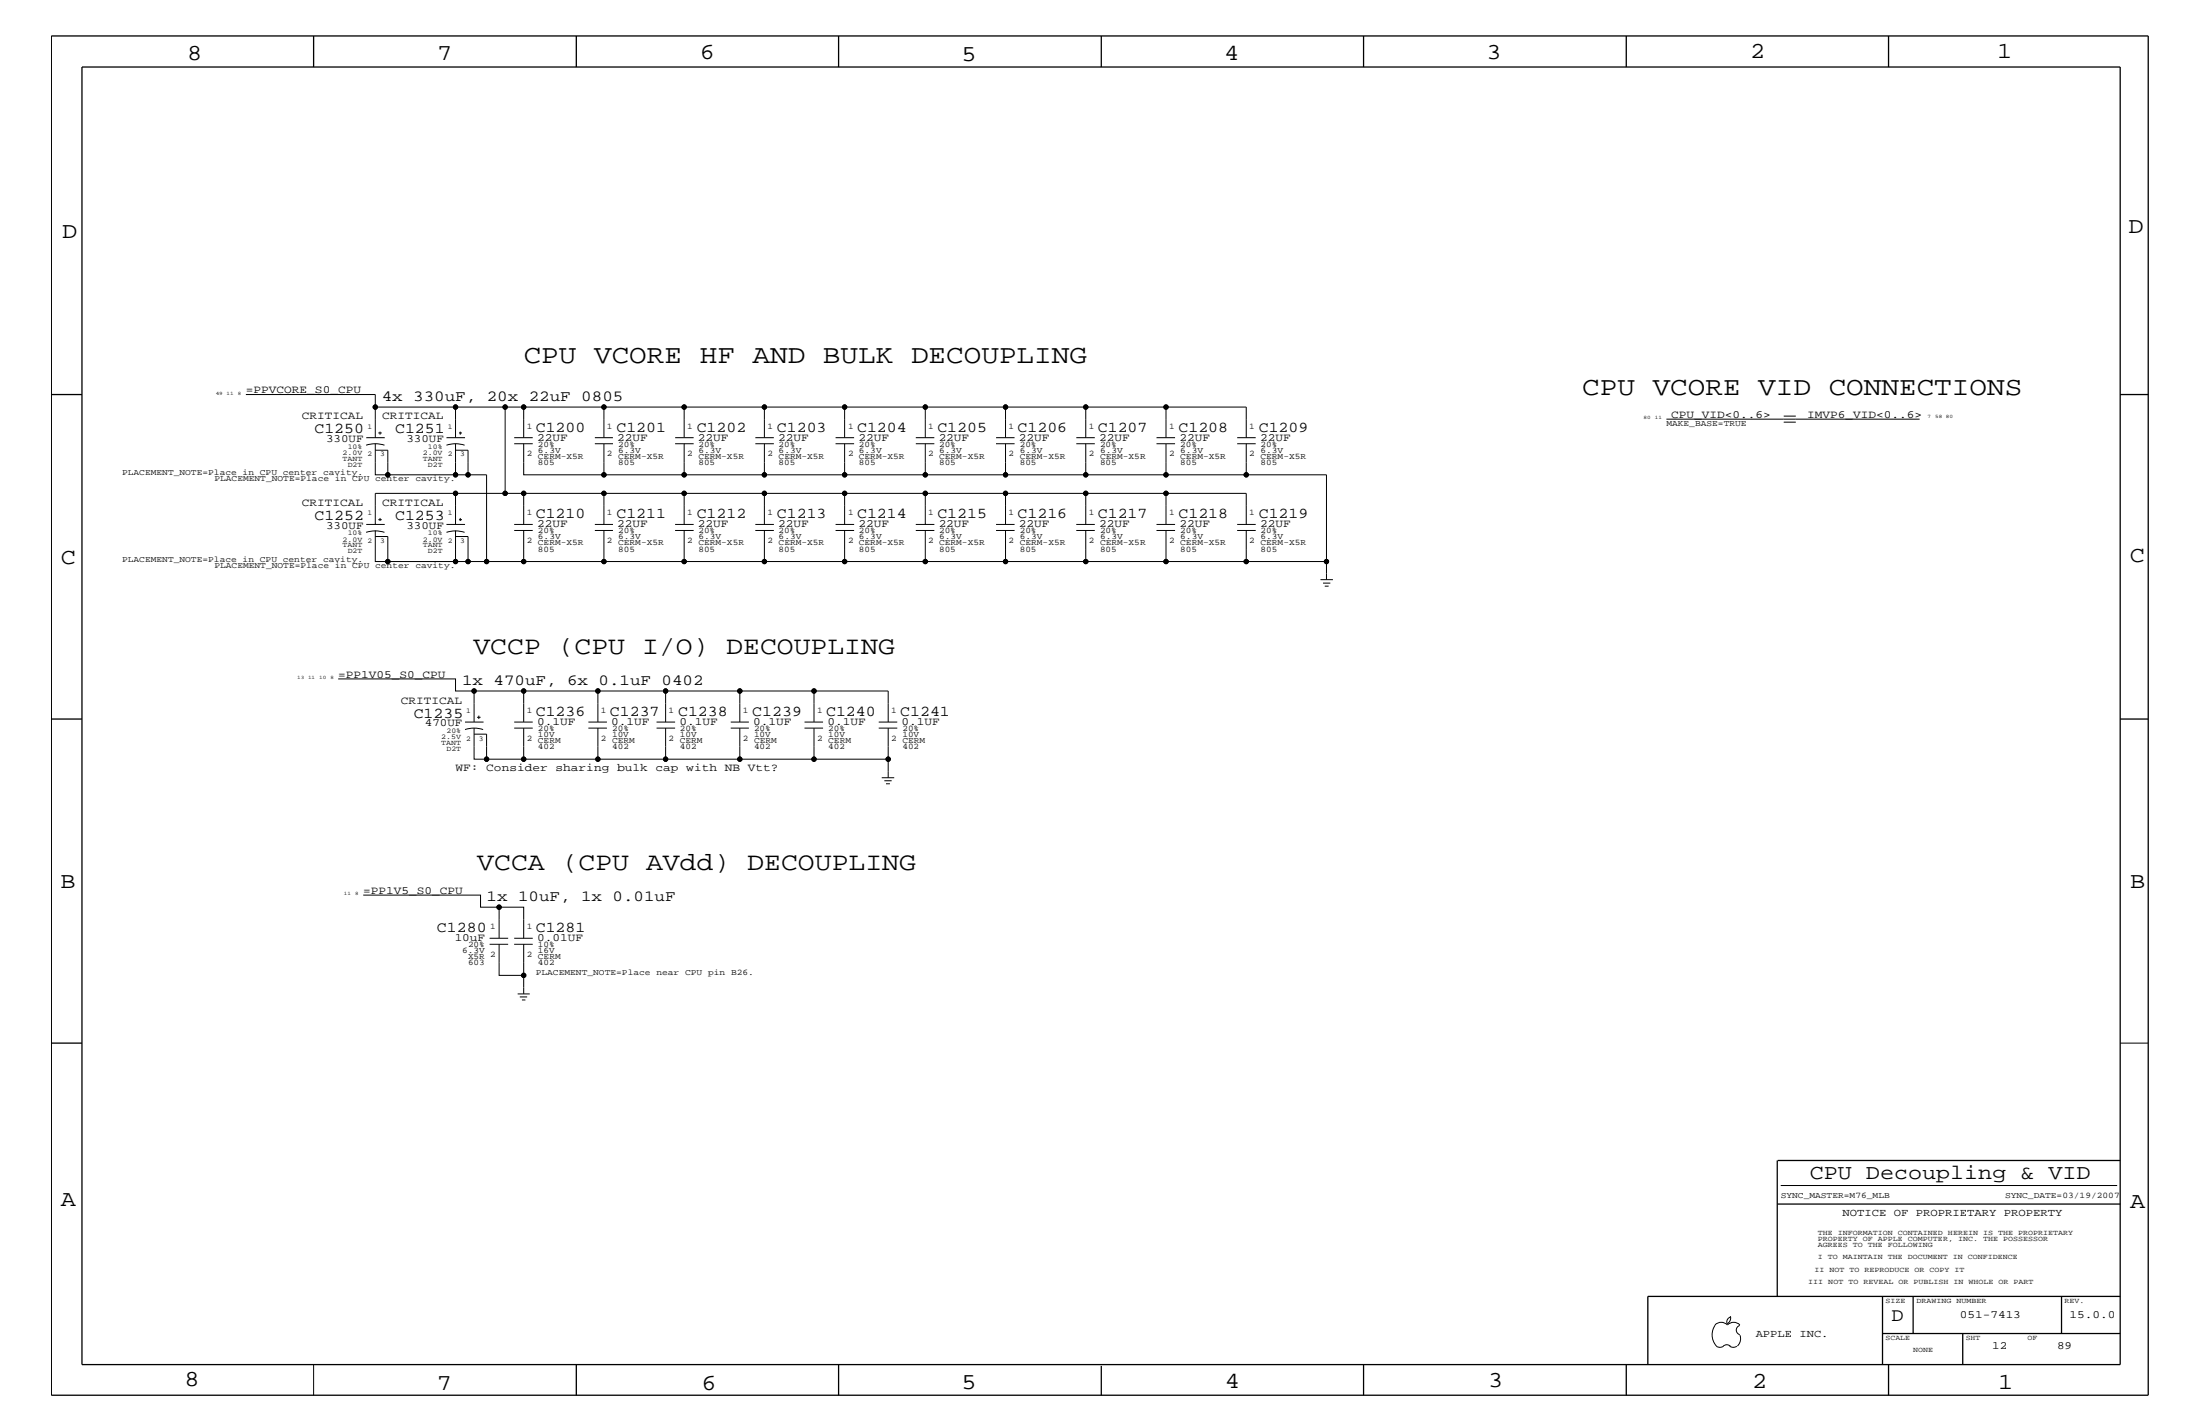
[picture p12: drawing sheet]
<svg xmlns="http://www.w3.org/2000/svg" width="432mm" height="279mm" viewBox="0 0 432 279" stroke-linecap="round" stroke-linejoin="round" font-family="sans-serif">
<g fill="none" stroke="#000" stroke-width=".2">
<path d="M48.3 77.4h25.4v8.5M73.7 79.9h15.7v6M89.4 79.9h155.2v6M99.1 79.9v16.9h3.7v6.1M102.8 79.9v6M118.5 79.9v6M134.3 79.9v6M150 79.9v6M165.8 79.9v6M181.6 79.9v6M197.4 79.9v6M213.1 79.9v6"/>
<path d="M228.9 79.9v6M71.9 87.4a5.8 5.8 0 0 1 3.6 0M71.9 85.9h3.6M73.7 87.1v6.1h2.4M73.7 88.3h2.4v4.9h13.3M74.3 84.9h.6M74.6 84.7v.6M87.6 87.4a5.7 5.7 0 0 1 3.6 0M87.6 85.9h3.7M89.4 93.2h6.1v17h-3.6v-4.9h-2.5M89.4 88.3h2.5v4.9M89.4 87.1v6.1"/>
<path d="M89.4 96.8h9.7M90.1 84.9h.6M90.3 84.7v.6M100.9 87.1h3.7M100.9 85.9h3.7M102.8 87.1v6.1h15.7M102.8 96.8h15.7M116.8 87.1h3.5M116.8 85.9h3.5M118.5 93.2h141.9v17h-15.8v-6.1M118.5 87.1v6.1M132.5 87.1h3.6"/>
<path d="M132.5 85.9h3.6M134.3 87.1v6.1M134.3 96.8h15.7M148.3 87.1h3.6M148.3 85.9h3.6M150 87.1v6.1M164 87.1h3.6M164 85.9h3.6M165.8 87.1v6.1M165.8 96.8h15.8M179.7 87.1h3.7M179.7 85.9h3.7"/>
<path d="M181.6 87.1v6.1M195.5 87.1h3.6M195.5 85.9h3.6M197.4 87.1v6.1M197.4 96.8h15.7M211.2 87.1h3.7M211.2 85.9h3.7M213.1 87.1v6.1M227 87.1h3.6M227 85.9h3.6M228.9 87.1v6.1M228.9 96.8h15.7v6.1"/>
<path d="M242.8 87.1h3.7M242.8 85.9h3.7M244.6 87.1v6.1M327.1 82.2h49.7M350.1 82.8h2.4M350.1 81.6h2.4M71.9 104.5a5.9 5.9 0 0 1 3.6 0M71.9 102.9h3.6M73.7 102.9v-6.1h15.7v6.1M73.7 104.1v6.1h2.4M73.7 105.3h2.4v4.9M74.3 102h.6"/>
<path d="M74.6 101.6v.6M76.1 110.2h13.3M87.6 104.5a5.8 5.8 0 0 1 3.6 0M87.6 102.9h3.7M89.4 104.1v6.1h2.5M90.1 102h.6M90.3 101.6v.6M95.5 110.2h7.3M100.9 104.1h3.7M100.9 102.9h3.7M102.8 104.1v6.1h15.7M116.8 104.1h3.5"/>
<path d="M116.8 102.9h3.5M118.5 102.9v-6.1h15.8v6.1M118.5 104.1v6.1M118.5 110.2h126.1M132.5 104.1h3.6M132.5 102.9h3.6M134.3 104.1v6.1M148.3 104.1h3.6M148.3 102.9h3.6M150 102.9v-6.1h15.8v6.1M150 104.1v6.1M164 104.1h3.6"/>
<path d="M164 102.9h3.6M165.8 104.1v6.1M179.7 104.1h3.7M179.7 102.9h3.7M181.6 102.9v-6.1h15.8v6.1M181.6 104.1v6.1M195.5 104.1h3.6M195.5 102.9h3.6M197.4 104.1v6.1M211.2 104.1h3.7M211.2 102.9h3.7M213.1 102.9v-6.1h15.8v6.1"/>
<path d="M213.1 104.1v6.1M227 104.1h3.6M227 102.9h3.6M228.9 104.1v6.1M242.8 104.1h3.7M242.8 102.9h3.7M259.2 113.7h2.4M259.7 114.4h1.4M260 115h.8M260.4 110.2v3.5M66.4 133.2h23v2.4h13.4M93 135.6v6.1"/>
<path d="M102.8 135.6h71.5v6.1M102.8 135.6v6.1M117.3 135.6v6.1M130.6 135.6v6.1M145.2 135.6v6.1M159.8 135.6v6.1M91.3 143.1a5.7 5.7 0 0 1 3.5 0M91.3 141.7h3.6M93 142.9v6.1h9.8M93 144h2.5v5M93.6 140.7h.7M94 140.4v.7"/>
<path d="M100.9 141.7h3.7M100.9 142.9h3.7M102.8 142.9v6.1h14.5M115.5 141.7h3.6M115.5 142.9h3.6M117.3 142.9v6.1h13.3M128.9 141.7h3.6M128.9 142.9h3.6M130.6 142.9v6.1h14.6M143.4 141.7h3.6M143.4 142.9h3.6M145.2 142.9v6.1h14.6"/>
<path d="M157.9 141.7h3.6M157.9 142.9h3.6M159.8 142.9v6.1h14.5M172.5 141.7h3.6M172.5 142.9h3.6M173.1 152.6h2.4M173.6 153.2h1.4M173.9 153.8h.8M174.3 142.9v9.7M71.3 175.6h23v2.4h3.7M96.1 185.3h3.6M96.1 184.1h3.6"/>
<path d="M98 184.1v-6.1h4.8v6.1M98 185.3v6.1h4.8v-6.1M100.9 185.3h3.7M100.9 184.1h3.7M101.6 195h2.4M102 195.6h1.5M102.4 196.2h.7M102.8 191.4v3.6M416.1 204.7h5.5M349.5 232.6h66M336.6 260a1.69 1.69 0 0 1 2.4 0 1.72 1.72 0 0 1 2.5 0M339.6 258.3l.1 .3a1.27 1.27 0 0 1-.7 1.1"/>
<path d="M339.6 258.4a.99 .99 0 0 0-.6 1.4M61.6 267.7v6.1M336.6 260a3.3 3.3 0 0 0 .3 4.1M336.9 264.1l.7 .3 .7-.3M338.2 264.1l.7-.3 .7 .3M339.5 264.1l.7 .3 .7-.3M341.5 260.1a.93 .93 0 0 0-.7 .9 .93 .93 0 0 0 .7 .9M341.5 262l.1 .7a1.99 1.99 0 0 1-.6 1.4"/>
<circle cx="73.7" cy="79.9" r=".42"/>
<circle cx="89.4" cy="79.9" r=".42"/>
<circle cx="99.1" cy="79.9" r=".42"/>
<circle cx="102.8" cy="79.9" r=".42"/>
<circle cx="118.5" cy="79.9" r=".42"/>
<circle cx="134.3" cy="79.9" r=".42"/>
<circle cx="150" cy="79.9" r=".42"/>
<circle cx="165.8" cy="79.9" r=".42"/>
<circle cx="181.6" cy="79.9" r=".42"/>
<circle cx="197.4" cy="79.9" r=".42"/>
<circle cx="213.1" cy="79.9" r=".42"/>
<circle cx="228.9" cy="79.9" r=".42"/>
<circle cx="76.1" cy="93.2" r=".42"/>
<circle cx="89.4" cy="93.2" r=".42"/>
<circle cx="89.4" cy="96.8" r=".42"/>
<circle cx="91.9" cy="93.2" r=".42"/>
<circle cx="99.1" cy="96.8" r=".42"/>
<circle cx="102.8" cy="96.8" r=".42"/>
<circle cx="118.5" cy="93.2" r=".42"/>
<circle cx="118.5" cy="96.8" r=".42"/>
<circle cx="134.3" cy="93.2" r=".42"/>
<circle cx="134.3" cy="96.8" r=".42"/>
<circle cx="150" cy="93.2" r=".42"/>
<circle cx="150" cy="96.8" r=".42"/>
<circle cx="165.8" cy="93.2" r=".42"/>
<circle cx="165.8" cy="96.8" r=".42"/>
<circle cx="181.6" cy="93.2" r=".42"/>
<circle cx="181.6" cy="96.8" r=".42"/>
<circle cx="197.4" cy="93.2" r=".42"/>
<circle cx="197.4" cy="96.8" r=".42"/>
<circle cx="213.1" cy="93.2" r=".42"/>
<circle cx="213.1" cy="96.8" r=".42"/>
<circle cx="228.9" cy="93.2" r=".42"/>
<circle cx="228.9" cy="96.8" r=".42"/>
<circle cx="244.6" cy="93.2" r=".42"/>
<circle cx="76.1" cy="110.2" r=".42"/>
<circle cx="89.4" cy="110.2" r=".42"/>
<circle cx="91.9" cy="110.2" r=".42"/>
<circle cx="95.5" cy="110.2" r=".42"/>
<circle cx="102.8" cy="110.2" r=".42"/>
<circle cx="118.5" cy="110.2" r=".42"/>
<circle cx="134.3" cy="110.2" r=".42"/>
<circle cx="150" cy="110.2" r=".42"/>
<circle cx="165.8" cy="110.2" r=".42"/>
<circle cx="181.6" cy="110.2" r=".42"/>
<circle cx="197.4" cy="110.2" r=".42"/>
<circle cx="213.1" cy="110.2" r=".42"/>
<circle cx="228.9" cy="110.2" r=".42"/>
<circle cx="244.6" cy="110.2" r=".42"/>
<circle cx="260.3" cy="110.2" r=".42"/>
<circle cx="93" cy="135.6" r=".42"/>
<circle cx="102.8" cy="135.6" r=".42"/>
<circle cx="117.3" cy="135.6" r=".42"/>
<circle cx="130.6" cy="135.6" r=".42"/>
<circle cx="145.2" cy="135.6" r=".42"/>
<circle cx="159.8" cy="135.6" r=".42"/>
<circle cx="95.5" cy="149" r=".42"/>
<circle cx="102.8" cy="149" r=".42"/>
<circle cx="117.3" cy="149" r=".42"/>
<circle cx="130.6" cy="149" r=".42"/>
<circle cx="145.2" cy="149" r=".42"/>
<circle cx="159.8" cy="149" r=".42"/>
<circle cx="174.3" cy="149" r=".42"/>
<circle cx="98" cy="178" r=".42"/>
<circle cx="102.8" cy="191.4" r=".42"/>
</g>
<g fill="none" stroke="#000" stroke-width=".25">
<path d="M10.1 7.1h411.5v266.7h-411.5zM16.1 13.2h400v254.5h-400zM61.6 7.1v6.1M113.1 7.1v6.1M164.6 7.1v6.1M216.2 7.1v6.1M267.6 7.1v6.1M319.2 7.1v6.1M370.7 7.1v6.1M10.1 77.4h6M416.1 77.4h5.5M10.1 141.1h6"/>
<path d="M416.1 141.1h5.5M10.1 204.7h6M348.8 236.2h67.3M348.8 227.7v26.7M348.9 227.7h67.2M369.5 254.4v13.3M375.5 254.4v7.2M404.6 254.4v7.2M416.1 254.4h-92.7v13.3M113.1 267.7v6.1M164.6 267.7v6.1M216.2 268v5.8"/>
<path d="M267.6 267.7v6.1M319.2 267.7v6.1M369.5 261.6h46.6M370.7 267.7v6.1M385.2 261.6v6.1"/>
</g>
<g fill="#000">
<circle cx="73.7" cy="79.9" r=".42"/>
<circle cx="89.4" cy="79.9" r=".42"/>
<circle cx="99.1" cy="79.9" r=".42"/>
<circle cx="102.8" cy="79.9" r=".42"/>
<circle cx="118.5" cy="79.9" r=".42"/>
<circle cx="134.3" cy="79.9" r=".42"/>
<circle cx="150" cy="79.9" r=".42"/>
<circle cx="165.8" cy="79.9" r=".42"/>
<circle cx="181.6" cy="79.9" r=".42"/>
<circle cx="197.4" cy="79.9" r=".42"/>
<circle cx="213.1" cy="79.9" r=".42"/>
<circle cx="228.9" cy="79.9" r=".42"/>
<circle cx="76.1" cy="93.2" r=".42"/>
<circle cx="89.4" cy="93.2" r=".42"/>
<circle cx="89.4" cy="96.8" r=".42"/>
<circle cx="91.9" cy="93.2" r=".42"/>
<circle cx="99.1" cy="96.8" r=".42"/>
<circle cx="102.8" cy="96.8" r=".42"/>
<circle cx="118.5" cy="93.2" r=".42"/>
<circle cx="118.5" cy="96.8" r=".42"/>
<circle cx="134.3" cy="93.2" r=".42"/>
<circle cx="134.3" cy="96.8" r=".42"/>
<circle cx="150" cy="93.2" r=".42"/>
<circle cx="150" cy="96.8" r=".42"/>
<circle cx="165.8" cy="93.2" r=".42"/>
<circle cx="165.8" cy="96.8" r=".42"/>
<circle cx="181.6" cy="93.2" r=".42"/>
<circle cx="181.6" cy="96.8" r=".42"/>
<circle cx="197.4" cy="93.2" r=".42"/>
<circle cx="197.4" cy="96.8" r=".42"/>
<circle cx="213.1" cy="93.2" r=".42"/>
<circle cx="213.1" cy="96.8" r=".42"/>
<circle cx="228.9" cy="93.2" r=".42"/>
<circle cx="228.9" cy="96.8" r=".42"/>
<circle cx="244.6" cy="93.2" r=".42"/>
<circle cx="76.1" cy="110.2" r=".42"/>
<circle cx="89.4" cy="110.2" r=".42"/>
<circle cx="91.9" cy="110.2" r=".42"/>
<circle cx="95.5" cy="110.2" r=".42"/>
<circle cx="102.8" cy="110.2" r=".42"/>
<circle cx="118.5" cy="110.2" r=".42"/>
<circle cx="134.3" cy="110.2" r=".42"/>
<circle cx="150" cy="110.2" r=".42"/>
<circle cx="165.8" cy="110.2" r=".42"/>
<circle cx="181.6" cy="110.2" r=".42"/>
<circle cx="197.4" cy="110.2" r=".42"/>
<circle cx="213.1" cy="110.2" r=".42"/>
<circle cx="228.9" cy="110.2" r=".42"/>
<circle cx="244.6" cy="110.2" r=".42"/>
<circle cx="260.3" cy="110.2" r=".42"/>
<circle cx="93" cy="135.6" r=".42"/>
<circle cx="102.8" cy="135.6" r=".42"/>
<circle cx="117.3" cy="135.6" r=".42"/>
<circle cx="130.6" cy="135.6" r=".42"/>
<circle cx="145.2" cy="135.6" r=".42"/>
<circle cx="159.8" cy="135.6" r=".42"/>
<circle cx="95.5" cy="149" r=".42"/>
<circle cx="102.8" cy="149" r=".42"/>
<circle cx="117.3" cy="149" r=".42"/>
<circle cx="130.6" cy="149" r=".42"/>
<circle cx="145.2" cy="149" r=".42"/>
<circle cx="159.8" cy="149" r=".42"/>
<circle cx="174.3" cy="149" r=".42"/>
<circle cx="98" cy="178" r=".42"/>
<circle cx="102.8" cy="191.4" r=".42"/>
</g>
<g font-size="5.2">
<text x="102.8" y="71.3">CPU VCORE HF AND BULK DECOUPLING</text>
<text x="310.6" y="77.4">CPU VCORE VID CONNECTIONS</text>
</g>
<g font-size="5">
<text x="92.9" y="128.3">VCCP (CPU I/O) DECOUPLING</text>
<text x="93.7" y="170.7">VCCA (CPU AVdd) DECOUPLING</text>
</g>
<g font-size="4.5">
<text x="36.7" y="11.7">8</text>
<text x="85.8" y="11.7">7</text>
<text x="137.3" y="11.5">6</text>
<text x="240.3" y="11.7">4</text>
<text x="291.8" y="11.5">3</text>
<text x="343.5" y="11.5">2</text>
<text x="392" y="11.5">1</text>
<text x="188.7" y="12.1">5</text>
<text x="12.2" y="46.8">D</text>
<text x="417.7" y="45.7">D</text>
<text x="11.9" y="110.6">C</text>
<text x="418" y="110.3">C</text>
<text x="11.9" y="174.3">B</text>
<text x="418.1" y="174.2">B</text>
<text x="11.9" y="236.7">A</text>
<text x="418.1" y="237.1">A</text>
<text x="36.2" y="271.9">8</text>
<text x="85.8" y="272.7">7</text>
<text x="137.7" y="272.7">6</text>
<text x="188.7" y="272.5">5</text>
<text x="240.4" y="272.3">4</text>
<text x="292.1" y="272.2">3</text>
<text x="343.9" y="272.3">2</text>
<text x="392.2" y="272.6">1</text>
</g>
<text font-size="4.1" x="355.2" y="231.3">CPU Decoupling &amp; VID</text>
<text font-size="3.7" x="371.3" y="259.3">D</text>
<g font-size="3">
<text x="74.9" y="78.6">4x 330uF, 20x 22uF 0805</text>
<text x="61.7" y="85">C1250</text>
<text x="77.6" y="85">C1251</text>
<text x="105.2" y="84.7">C1200</text>
<text x="121" y="84.7">C1201</text>
<text x="136.7" y="84.7">C1202</text>
<text x="152.5" y="84.7">C1203</text>
<text x="168.2" y="84.7">C1204</text>
<text x="184" y="84.7">C1205</text>
<text x="199.7" y="84.7">C1206</text>
<text x="215.5" y="84.7">C1207</text>
<text x="231.3" y="84.7">C1208</text>
<text x="247.1" y="84.7">C1209</text>
<text x="105.2" y="101.6">C1210</text>
<text x="121" y="101.6">C1211</text>
<text x="136.7" y="101.6">C1212</text>
<text x="152.5" y="101.6">C1213</text>
<text x="168.2" y="101.6">C1214</text>
<text x="184" y="101.6">C1215</text>
<text x="199.7" y="101.6">C1216</text>
<text x="215.5" y="101.6">C1217</text>
<text x="231.3" y="101.6">C1218</text>
<text x="247.1" y="101.6">C1219</text>
<text x="61.7" y="102.1">C1252</text>
<text x="77.6" y="102.1">C1253</text>
<text x="90.7" y="134.4">1x 470uF, 6x 0.1uF 0402</text>
<text x="81.2" y="140.8">C1235</text>
<text x="105.2" y="140.4">C1236</text>
<text x="119.7" y="140.4">C1237</text>
<text x="133.1" y="140.4">C1238</text>
<text x="147.7" y="140.4">C1239</text>
<text x="162.1" y="140.4">C1240</text>
<text x="176.7" y="140.4">C1241</text>
<text x="95.5" y="176.8">1x 10uF, 1x 0.01uF</text>
<text x="85.8" y="182.9">C1280</text>
<text x="105.2" y="182.9">C1281</text>
</g>
<g font-size="2.2">
<text x="48.3" y="77.2">=PPVCORE_S0_CPU</text>
<text x="59.3" y="82.2">CRITICAL</text>
<text x="75" y="82.2">CRITICAL</text>
<text x="328" y="82">CPU_VID&lt;0..6&gt;</text>
<text x="354.7" y="82">IMVP6_VID&lt;0..6&gt;</text>
<text x="64" y="86.7">330UF</text>
<text x="79.8" y="86.7">330UF</text>
<text x="105.4" y="86.5">22UF</text>
<text x="121.2" y="86.5">22UF</text>
<text x="137" y="86.5">22UF</text>
<text x="152.7" y="86.5">22UF</text>
<text x="168.5" y="86.5">22UF</text>
<text x="184.2" y="86.5">22UF</text>
<text x="200" y="86.5">22UF</text>
<text x="215.7" y="86.5">22UF</text>
<text x="231.5" y="86.5">22UF</text>
<text x="247.3" y="86.5">22UF</text>
<text x="59.3" y="99.3">CRITICAL</text>
<text x="75" y="99.3">CRITICAL</text>
<text x="64" y="103.7">330UF</text>
<text x="79.8" y="103.7">330UF</text>
<text x="105.4" y="103.5">22UF</text>
<text x="121.2" y="103.5">22UF</text>
<text x="137" y="103.5">22UF</text>
<text x="152.7" y="103.5">22UF</text>
<text x="168.5" y="103.5">22UF</text>
<text x="184.2" y="103.5">22UF</text>
<text x="200" y="103.5">22UF</text>
<text x="215.7" y="103.5">22UF</text>
<text x="231.5" y="103.5">22UF</text>
<text x="247.3" y="103.5">22UF</text>
<text x="66.4" y="133">=PP1V05_S0_CPU</text>
<text x="78.7" y="138">CRITICAL</text>
<text x="83.4" y="142.5">470UF</text>
<text x="105.4" y="142.3">0.1UF</text>
<text x="120" y="142.3">0.1UF</text>
<text x="133.3" y="142.3">0.1UF</text>
<text x="147.8" y="142.3">0.1UF</text>
<text x="162.4" y="142.3">0.1UF</text>
<text x="177" y="142.3">0.1UF</text>
<text x="89.4" y="151.3">WF: Consider sharing bulk cap with NB Vtt?</text>
<text x="71.3" y="175.4">=PP1V5_S0_CPU</text>
<text x="89.2" y="184.7">10uF</text>
<text x="105.4" y="184.7">0.01UF</text>
<text x="384.6" y="258.7">051-7413</text>
<text x="406.2" y="258.7">15.0.0</text>
<text x="391" y="264.7">12</text>
<text x="403.7" y="264.7">89</text>
</g>
<g font-size="2.1">
<text x="361.6" y="238.6">NOTICE OF PROPRIETARY PROPERTY</text>
<text x="344.6" y="262.2">APPLE INC.</text>
</g>
<g font-size="1.7">
<text x="327.1" y="83.5">MAKE_BASE=TRUE</text>
<text x="103.4" y="84.1">1</text>
<text x="103.4" y="89.5">2</text>
<text x="105.6" y="87.7">20%</text>
<text x="105.6" y="88.8">6.3V</text>
<text x="119.1" y="84.1">1</text>
<text x="119.1" y="89.5">2</text>
<text x="121.3" y="87.7">20%</text>
<text x="121.3" y="88.8">6.3V</text>
<text x="134.9" y="84.1">1</text>
<text x="134.9" y="89.5">2</text>
<text x="137.1" y="88.8">6.3V</text>
<text x="137.1" y="87.7">20%</text>
<text x="150.6" y="84.1">1</text>
<text x="150.6" y="89.5">2</text>
<text x="152.8" y="87.7">20%</text>
<text x="152.8" y="88.8">6.3V</text>
<text x="166.5" y="84.1">1</text>
<text x="166.5" y="89.5">2</text>
<text x="168.6" y="87.7">20%</text>
<text x="168.6" y="88.8">6.3V</text>
<text x="182.2" y="84.1">1</text>
<text x="182.2" y="89.5">2</text>
<text x="184.3" y="87.7">20%</text>
<text x="184.3" y="88.8">6.3V</text>
<text x="198" y="84.1">1</text>
<text x="198" y="89.5">2</text>
<text x="200.2" y="87.7">20%</text>
<text x="200.2" y="88.8">6.3V</text>
<text x="213.7" y="84.1">1</text>
<text x="213.7" y="89.5">2</text>
<text x="215.9" y="87.7">20%</text>
<text x="215.9" y="88.8">6.3V</text>
<text x="229.4" y="84.1">1</text>
<text x="229.4" y="89.5">2</text>
<text x="231.6" y="87.7">20%</text>
<text x="231.6" y="88.8">6.3V</text>
<text x="245.2" y="84.1">1</text>
<text x="245.2" y="89.5">2</text>
<text x="247.4" y="87.7">20%</text>
<text x="247.4" y="88.8">6.3V</text>
<text x="24" y="93.2">PLACEMENT_NOTE=Place in CPU center cavity.</text>
<text x="42.1" y="94.3">PLACEMENT_NOTE=Place in CPU center cavity.</text>
<text x="105.6" y="91.2">805</text>
<text x="105.6" y="90">CERM-X5R</text>
<text x="121.3" y="91.2">805</text>
<text x="121.3" y="90">CERM-X5R</text>
<text x="137.1" y="91.2">805</text>
<text x="137.1" y="90">CERM-X5R</text>
<text x="152.8" y="91.2">805</text>
<text x="152.8" y="90">CERM-X5R</text>
<text x="168.6" y="91.2">805</text>
<text x="168.6" y="90">CERM-X5R</text>
<text x="184.3" y="91.2">805</text>
<text x="184.3" y="90">CERM-X5R</text>
<text x="200.2" y="91.2">805</text>
<text x="200.2" y="90">CERM-X5R</text>
<text x="215.9" y="91.2">805</text>
<text x="215.9" y="90">CERM-X5R</text>
<text x="231.6" y="91.2">805</text>
<text x="231.6" y="90">CERM-X5R</text>
<text x="247.4" y="91.2">805</text>
<text x="247.4" y="90">CERM-X5R</text>
<text x="103.4" y="101">1</text>
<text x="119.1" y="101">1</text>
<text x="134.9" y="101">1</text>
<text x="150.6" y="101">1</text>
<text x="166.5" y="101">1</text>
<text x="182.2" y="101">1</text>
<text x="198" y="101">1</text>
<text x="213.7" y="101">1</text>
<text x="229.4" y="101">1</text>
<text x="245.2" y="101">1</text>
<text x="103.4" y="106.5">2</text>
<text x="105.6" y="107">CERM-X5R</text>
<text x="105.6" y="104.7">20%</text>
<text x="105.6" y="105.8">6.3V</text>
<text x="119.1" y="106.5">2</text>
<text x="121.3" y="107">CERM-X5R</text>
<text x="121.3" y="105.8">6.3V</text>
<text x="121.3" y="104.7">20%</text>
<text x="134.9" y="106.5">2</text>
<text x="137.1" y="107">CERM-X5R</text>
<text x="137.1" y="104.7">20%</text>
<text x="137.1" y="105.8">6.3V</text>
<text x="150.6" y="106.5">2</text>
<text x="152.8" y="107">CERM-X5R</text>
<text x="152.8" y="105.8">6.3V</text>
<text x="152.8" y="104.7">20%</text>
<text x="166.5" y="106.5">2</text>
<text x="168.6" y="107">CERM-X5R</text>
<text x="168.6" y="105.8">6.3V</text>
<text x="168.6" y="104.7">20%</text>
<text x="182.2" y="106.5">2</text>
<text x="184.3" y="107">CERM-X5R</text>
<text x="184.3" y="105.8">6.3V</text>
<text x="184.3" y="104.7">20%</text>
<text x="198" y="106.5">2</text>
<text x="200.2" y="107">CERM-X5R</text>
<text x="200.2" y="105.8">6.3V</text>
<text x="200.2" y="104.7">20%</text>
<text x="213.7" y="106.5">2</text>
<text x="215.9" y="107">CERM-X5R</text>
<text x="215.9" y="105.8">6.3V</text>
<text x="215.9" y="104.7">20%</text>
<text x="229.4" y="106.5">2</text>
<text x="231.6" y="107">CERM-X5R</text>
<text x="231.6" y="104.7">20%</text>
<text x="231.6" y="105.8">6.3V</text>
<text x="245.2" y="106.5">2</text>
<text x="247.4" y="107">CERM-X5R</text>
<text x="247.4" y="104.7">20%</text>
<text x="247.4" y="105.8">6.3V</text>
<text x="24" y="110.2">PLACEMENT_NOTE=Place in CPU center cavity.</text>
<text x="42.1" y="111.4">PLACEMENT_NOTE=Place in CPU center cavity.</text>
<text x="105.6" y="108.2">805</text>
<text x="121.3" y="108.2">805</text>
<text x="137.1" y="108.2">805</text>
<text x="152.8" y="108.2">805</text>
<text x="168.6" y="108.2">805</text>
<text x="184.3" y="108.2">805</text>
<text x="200.2" y="108.2">805</text>
<text x="215.9" y="108.2">805</text>
<text x="231.6" y="108.2">805</text>
<text x="247.4" y="108.2">805</text>
<text x="103.4" y="139.8">1</text>
<text x="105.6" y="143.5">20%</text>
<text x="117.9" y="139.8">1</text>
<text x="120.1" y="143.5">20%</text>
<text x="131.2" y="139.8">1</text>
<text x="133.4" y="143.5">20%</text>
<text x="145.8" y="139.8">1</text>
<text x="148" y="143.5">20%</text>
<text x="160.4" y="139.8">1</text>
<text x="162.6" y="143.5">20%</text>
<text x="174.9" y="139.8">1</text>
<text x="177.1" y="143.5">20%</text>
<text x="103.4" y="145.3">2 CERM</text>
<text x="105.6" y="144.6">10V</text>
<text x="105.6" y="147">402</text>
<text x="117.9" y="145.3">2 CERM</text>
<text x="120.1" y="144.6">10V</text>
<text x="120.1" y="147">402</text>
<text x="131.2" y="145.3">2 CERM</text>
<text x="133.4" y="147">402</text>
<text x="133.4" y="144.6">10V</text>
<text x="145.8" y="145.3">2 CERM</text>
<text x="148" y="147">402</text>
<text x="148" y="144.6">10V</text>
<text x="160.4" y="145.3">2 CERM</text>
<text x="162.6" y="147">402</text>
<text x="162.6" y="144.6">10V</text>
<text x="174.9" y="145.3">2 CERM</text>
<text x="177.1" y="147">402</text>
<text x="177.1" y="144.6">10V</text>
<text x="91.9" y="185.9">20%</text>
<text x="96.2" y="182.2">1</text>
<text x="103.4" y="182.2">1</text>
<text x="105.6" y="185.9">10%</text>
<text x="90.7" y="187">6.3V</text>
<text x="91.9" y="189.4">603</text>
<text x="91.9" y="188.2">X5R</text>
<text x="96.2" y="187.7">2</text>
<text x="103.4" y="187.7">2</text>
<text x="105.2" y="191.4">PLACEMENT_NOTE=Place near CPU pin B26.</text>
<text x="105.6" y="187">16V</text>
<text x="105.6" y="189.4">402</text>
<text x="105.6" y="188.2">CERM</text>
<text x="349.5" y="235">SYNC_MASTER=M76_MLB</text>
<text x="393.5" y="235">SYNC_DATE=03/19/2007</text>
</g>
<g font-size="1.4">
<text x="67.2" y="89.3">2.0V 2</text>
<text x="68.2" y="88.1">10%</text>
<text x="72.1" y="84.1">1</text>
<text x="74.6" y="89.5">3</text>
<text x="83" y="89.3">2.0V 2</text>
<text x="84" y="88.1">10%</text>
<text x="87.9" y="84.1">1</text>
<text x="90.3" y="89.5">3</text>
<text x="67.2" y="90.4">TANT</text>
<text x="68.2" y="91.6">D2T</text>
<text x="83" y="90.4">TANT</text>
<text x="84" y="91.6">D2T</text>
<text x="72.1" y="101">1</text>
<text x="87.9" y="101">1</text>
<text x="67.2" y="107.4">TANT</text>
<text x="67.2" y="106.3">2.0V 2</text>
<text x="68.2" y="105">10%</text>
<text x="74.6" y="106.5">3</text>
<text x="83" y="107.4">TANT</text>
<text x="83" y="106.3">2.0V 2</text>
<text x="84" y="105">10%</text>
<text x="90.3" y="106.5">3</text>
<text x="68.2" y="108.6">D2T</text>
<text x="84" y="108.6">D2T</text>
<text x="87.6" y="143.9">20%</text>
<text x="91.5" y="139.8">1</text>
<text x="86.6" y="146.2">TANT</text>
<text x="86.6" y="145.1">2.5V 2</text>
<text x="87.6" y="147.3">D2T</text>
<text x="94" y="145.3">3</text>
<text x="356.8" y="242.3">THE INFORMATION CONTAINED HEREIN IS THE PROPRIETARY</text>
<text x="356.8" y="243.5">PROPERTY OF APPLE COMPUTER, INC. THE POSSESSOR</text>
<text x="356.8" y="244.7">AGREES TO THE FOLLOWING</text>
<text x="354.9" y="252">III NOT TO REVEAL OR PUBLISH IN WHOLE OR PART</text>
<text x="356.1" y="249.5">II NOT TO REPRODUCE OR COPY IT</text>
<text x="356.8" y="247.1">I TO MAINTAIN THE DOCUMENT IN CONFIDENCE</text>
<text x="370.1" y="255.6">SIZE</text>
<text x="376.2" y="255.6">DRAWING NUMBER</text>
<text x="405.2" y="255.6">REV.</text>
<text x="370.1" y="262.9">SCALE</text>
<text x="385.8" y="262.9">SHT</text>
<text x="397.9" y="262.9">OF</text>
<text x="375.5" y="265.3">NONE</text>
</g>
<g font-size="1">
<text x="42.3" y="77.4">49 11</text>
<text x="46.7" y="77.4">8</text>
<text x="322.6" y="82.2">80</text>
<text x="324.8" y="82.2">11</text>
<text x="378.3" y="82">7</text>
<text x="379.8" y="82">58 80</text>
<text x="58.3" y="133.2">13 11</text>
<text x="62.7" y="133.2">10</text>
<text x="64.9" y="133.2">8</text>
<text x="67.5" y="175.6">11</text>
<text x="69.7" y="175.6">8</text>
</g>
</svg>
